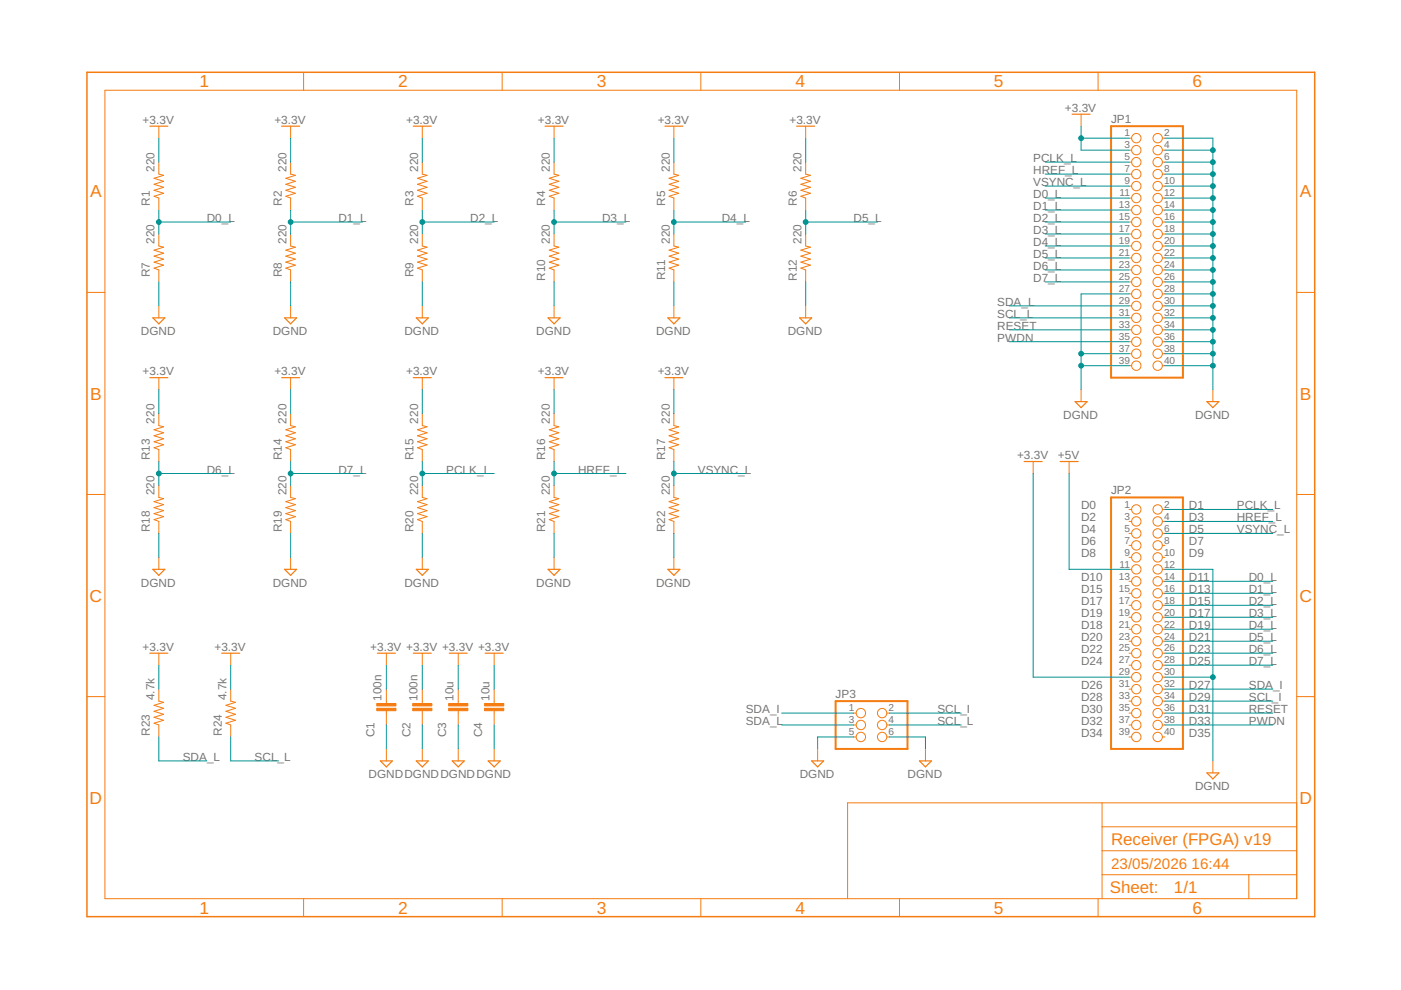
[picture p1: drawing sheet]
<svg xmlns="http://www.w3.org/2000/svg" width="297mm" height="210mm" viewBox="0 0 297 210" stroke-linecap="round" stroke-linejoin="round" font-family="sans-serif">
<g fill="none" stroke="#f57c10" stroke-width=".21">
<path d="M22.2 19.1h252.7v171.4h-252.7zM64.4 15.3v3.8M106.5 15.3v3.8M148.6 15.3v3.8M190.7 15.3v3.8M232.8 15.3v3.8M33.7 26.8v2.5M33.7 34.4v2.5l1 .3-2 .6 2 .6-2 .7 2 .6-2 .6 2 .7-2 .6 1 .4v2.5M61.6 34.4v2.5l1 .3-2 .6 2 .6-2 .7 2 .6-2 .6 2 .7-2 .6 1 .4v2.5M61.6 26.8v2.5M89.5 34.4v2.5l1.1 .3-2.1 .6 2.1 .6-2.1 .7 2.1 .6-2.1 .6 2.1 .7-2.1 .6 1 .4v2.5M89.5 26.8v2.5"/>
<path d="M117.5 34.4v2.5l1 .3-2 .6 2 .6-2 .7 2 .6-2 .6 2 .7-2 .6 1 .4v2.5M117.5 26.8v2.5M142.9 34.4v2.5l1 .3-2 .6 2 .6-2 .7 2 .6-2 .6 2 .7-2 .6 1 .4v2.5M142.9 26.8v2.5M170.8 34.4v2.5l1 .3-2 .6 2 .6-2 .7 2 .6-2 .6 2 .7-2 .6 1 .4v2.5M170.8 26.8v2.5M229.2 24.2v2.6M239.4 29.3h.5M239.4 31.8h.5M239.4 34.4h.5M239.4 36.9h.5M239.4 39.5h.5"/>
<path d="M246.4 29.3h.6M246.4 31.8h.6M246.4 34.4h.6M246.4 36.9h.6M246.4 39.5h.6M33.7 49.6v2.6l1 .2-2 .6 2 .7-2 .6 2 .6-2 .7 2 .6-2 .7 1 .3v2.6M61.6 49.6v2.6l1 .2-2 .6 2 .7-2 .6 2 .6-2 .7 2 .6-2 .7 1 .3v2.6M89.5 49.6v2.6l1.1 .2-2.1 .6 2.1 .7-2.1 .6 2.1 .6-2.1 .7 2.1 .6-2.1 .7 1 .3v2.6M117.5 49.6v2.6l1 .2-2 .6 2 .7-2 .6 2 .6-2 .7 2 .6-2 .7 1 .3v2.6M142.9 49.6v2.6l1 .2-2 .6 2 .7-2 .6 2 .6-2 .7 2 .6-2 .7 1 .3v2.6M170.8 49.6v2.6l1 .2-2 .6 2 .7-2 .6 2 .6-2 .7 2 .6-2 .7 1 .3v2.6M239.4 42h.5"/>
<path d="M239.4 44.5h.5M239.4 47.1h.5M239.4 49.6h.5M239.4 52.2h.5M239.4 54.7h.5M239.4 57.2h.5M239.4 59.8h.5M246.4 42h.6M246.4 44.5h.6M246.4 47.1h.6M246.4 49.6h.6M246.4 52.2h.6"/>
<path d="M246.4 54.7h.6M246.4 57.2h.6M246.4 59.8h.6M18.4 62h3.8M33.7 64.9v2.5M61.6 64.9v2.5M89.5 64.9v2.5M117.5 64.9v2.5M142.9 64.9v2.5M170.8 64.9v2.5M239.4 62.3h.5M239.4 64.9h.5"/>
<path d="M239.4 67.4h.5M239.4 69.9h.5M239.4 72.5h.5M239.4 75h.5M239.4 77.5h.5M246.4 62.3h.6M246.4 64.9h.6M246.4 67.4h.6M246.4 69.9h.6M246.4 72.5h.6M246.4 75h.6M246.4 77.5h.6"/>
<path d="M274.9 62h3.8M33.7 80.1v2.5M33.7 87.7v2.5l1 .3-2 .6 2 .7-2 .6 2 .6-2 .7 2 .6-2 .6 1 .4v2.6M61.6 80.1v2.5M61.6 87.7v2.5l1 .3-2 .6 2 .7-2 .6 2 .6-2 .7 2 .6-2 .6 1 .4v2.6M89.5 80.1v2.5M89.5 87.7v2.5l1.1 .3-2.1 .6 2.1 .7-2.1 .6 2.1 .6-2.1 .7 2.1 .6-2.1 .6 1 .4v2.6M117.5 80.1v2.5M117.5 87.7v2.5l1 .3-2 .6 2 .7-2 .6 2 .6-2 .7 2 .6-2 .6 1 .4v2.6M142.9 80.1v2.5M142.9 87.7v2.5l1 .3-2 .6 2 .7-2 .6 2 .6-2 .7 2 .6-2 .6 1 .4v2.6M219.1 97.9v2.5"/>
<path d="M226.7 97.9v2.5M229.2 82.6v2.6M257.2 82.6v2.6M18.4 104.8h3.8M33.7 102.9v2.6l1 .2-2 .7 2 .6-2 .6 2 .7-2 .6 2 .6-2 .7 1 .4v2.5M33.7 118.2v2.5M61.6 102.9v2.6l1 .2-2 .7 2 .6-2 .6 2 .7-2 .6 2 .6-2 .7 1 .4v2.5M61.6 118.2v2.5M89.5 102.9v2.6l1.1 .2-2.1 .7 2.1 .6-2.1 .6 2.1 .7-2.1 .6 2.1 .6-2.1 .7 1 .4v2.5M89.5 118.2v2.5M117.5 102.9v2.6l1 .2-2 .7 2 .6-2 .6 2 .7-2 .6 2 .6-2 .7 1 .4v2.5M117.5 118.2v2.5"/>
<path d="M142.9 102.9v2.6l1 .2-2 .7 2 .6-2 .6 2 .7-2 .6 2 .6-2 .7 1 .4v2.5M142.9 118.2v2.5M239.4 108h.5M239.4 110.6h.5M239.4 113.1h.5M239.4 115.6h.5M239.4 118.2h.5M246.4 108h.6M246.4 110.6h.6M246.4 113.1h.6M246.4 115.6h.6M246.4 118.2h.6"/>
<path d="M274.9 104.8h3.8M33.7 138.5v2.5M48.9 138.5v2.5M81.9 138.5v2.5M89.5 138.5v2.5M97.2 138.5v2.5M104.8 138.5v2.5M239.4 120.7h.5M239.4 123.3h.5M239.4 125.8h.5M239.4 128.3h.5M239.4 130.9h.5"/>
<path d="M239.4 133.4h.5M239.4 136h.5M239.4 138.5h.5M246.4 120.7h.6M246.4 123.3h.6M246.4 125.8h.6M246.4 128.3h.6M246.4 130.9h.6M246.4 133.4h.6M246.4 136h.6M246.4 138.5h.6M18.4 147.7h3.8"/>
<path d="M33.7 146.1v2.6l1 .2-2 .6 2 .7-2 .6 2 .6-2 .7 2 .6-2 .6 1 .4v2.6M48.9 146.1v2.6l1 .2-2 .6 2 .7-2 .6 2 .6-2 .7 2 .6-2 .6 1 .4v2.6M81.9 146.1v3.1M81.9 150.7v3M81.9 158.8v2.5M89.5 146.1v3.1M89.5 150.7v3M89.5 158.8v2.5M97.2 146.1v3.1M97.2 150.7v3M97.2 158.8v2.5M104.8 146.1v3.1"/>
<path d="M104.8 150.7v3M104.8 158.8v2.5M173.4 158.8v2.5M181 151.2h.5M181 153.7h.5M181 156.3h.5M188 151.2h.6M188 153.7h.6M188 156.3h.6M196.2 158.8v2.5M239.4 141h.5M239.4 143.6h.5"/>
<path d="M239.4 146.1h.5M239.4 148.7h.5M239.4 151.2h.5M239.4 153.7h.5M239.4 156.3h.5M246.4 141h.6M246.4 143.6h.6M246.4 146.1h.6M246.4 148.7h.6M246.4 151.2h.6M246.4 153.7h.6M246.4 156.3h.6"/>
<path d="M274.9 147.7h3.8M233.7 170.2v20.3M233.7 175.3h41.2M257.2 161.3v2.6M274.9 170.2h-95.2v20.3M64.4 190.5v3.9M106.5 190.5v3.9M148.6 190.5v3.9M190.7 190.5v3.9M232.8 190.5v3.9M233.7 185.5h41.2M233.7 180.4h41.2"/>
<path d="M264.8 185.5v5"/>
<circle cx="240.9" cy="34.4" r=".99"/>
<circle cx="240.9" cy="39.5" r=".99"/>
<circle cx="240.9" cy="31.8" r=".99"/>
<circle cx="240.9" cy="36.9" r=".99"/>
<circle cx="240.9" cy="29.3" r=".99"/>
<circle cx="245.4" cy="34.4" r=".99"/>
<circle cx="245.4" cy="36.9" r=".99"/>
<circle cx="245.4" cy="29.3" r=".99"/>
<circle cx="245.4" cy="39.5" r=".99"/>
<circle cx="245.4" cy="31.8" r=".99"/>
<circle cx="240.9" cy="42" r=".99"/>
<circle cx="240.9" cy="52.2" r=".99"/>
<circle cx="240.9" cy="49.6" r=".99"/>
<circle cx="240.9" cy="44.5" r=".99"/>
<circle cx="240.9" cy="47.1" r=".99"/>
<circle cx="240.9" cy="54.7" r=".99"/>
<circle cx="240.9" cy="57.2" r=".99"/>
<circle cx="240.9" cy="59.8" r=".99"/>
<circle cx="245.4" cy="42" r=".99"/>
<circle cx="245.4" cy="49.6" r=".99"/>
<circle cx="245.4" cy="52.2" r=".99"/>
<circle cx="245.4" cy="47.1" r=".99"/>
<circle cx="245.4" cy="54.7" r=".99"/>
<circle cx="245.4" cy="57.2" r=".99"/>
<circle cx="245.4" cy="44.5" r=".99"/>
<circle cx="245.4" cy="59.8" r=".99"/>
<circle cx="240.9" cy="64.9" r=".99"/>
<circle cx="240.9" cy="72.5" r=".99"/>
<circle cx="240.9" cy="75" r=".99"/>
<circle cx="240.9" cy="77.5" r=".99"/>
<circle cx="240.9" cy="62.3" r=".99"/>
<circle cx="240.9" cy="67.4" r=".99"/>
<circle cx="240.9" cy="69.9" r=".99"/>
<circle cx="245.4" cy="64.9" r=".99"/>
<circle cx="245.4" cy="72.5" r=".99"/>
<circle cx="245.4" cy="75" r=".99"/>
<circle cx="245.4" cy="77.5" r=".99"/>
<circle cx="245.4" cy="62.3" r=".99"/>
<circle cx="245.4" cy="67.4" r=".99"/>
<circle cx="245.4" cy="69.9" r=".99"/>
<circle cx="240.9" cy="115.6" r=".99"/>
<circle cx="240.9" cy="113.1" r=".99"/>
<circle cx="240.9" cy="108" r=".99"/>
<circle cx="240.9" cy="118.2" r=".99"/>
<circle cx="240.9" cy="110.6" r=".99"/>
<circle cx="245.4" cy="113.1" r=".99"/>
<circle cx="245.4" cy="115.6" r=".99"/>
<circle cx="245.4" cy="108" r=".99"/>
<circle cx="245.4" cy="110.6" r=".99"/>
<circle cx="245.4" cy="118.2" r=".99"/>
<circle cx="240.9" cy="125.8" r=".99"/>
<circle cx="240.9" cy="130.9" r=".99"/>
<circle cx="240.9" cy="123.3" r=".99"/>
<circle cx="240.9" cy="128.3" r=".99"/>
<circle cx="240.9" cy="133.4" r=".99"/>
<circle cx="240.9" cy="136" r=".99"/>
<circle cx="240.9" cy="138.5" r=".99"/>
<circle cx="240.9" cy="120.7" r=".99"/>
<circle cx="245.4" cy="125.8" r=".99"/>
<circle cx="245.4" cy="123.3" r=".99"/>
<circle cx="245.4" cy="130.9" r=".99"/>
<circle cx="245.4" cy="133.4" r=".99"/>
<circle cx="245.4" cy="136" r=".99"/>
<circle cx="245.4" cy="120.7" r=".99"/>
<circle cx="245.4" cy="128.3" r=".99"/>
<circle cx="245.4" cy="138.5" r=".99"/>
<circle cx="182.5" cy="153.7" r=".99"/>
<circle cx="182.5" cy="151.2" r=".99"/>
<circle cx="182.5" cy="156.3" r=".99"/>
<circle cx="187" cy="151.2" r=".99"/>
<circle cx="187" cy="153.7" r=".99"/>
<circle cx="187" cy="156.3" r=".99"/>
<circle cx="240.9" cy="153.7" r=".99"/>
<circle cx="240.9" cy="148.7" r=".99"/>
<circle cx="240.9" cy="151.2" r=".99"/>
<circle cx="240.9" cy="141" r=".99"/>
<circle cx="240.9" cy="143.6" r=".99"/>
<circle cx="240.9" cy="146.1" r=".99"/>
<circle cx="240.9" cy="156.3" r=".99"/>
<circle cx="245.4" cy="153.7" r=".99"/>
<circle cx="245.4" cy="141" r=".99"/>
<circle cx="245.4" cy="146.1" r=".99"/>
<circle cx="245.4" cy="148.7" r=".99"/>
<circle cx="245.4" cy="156.3" r=".99"/>
<circle cx="245.4" cy="143.6" r=".99"/>
<circle cx="245.4" cy="151.2" r=".99"/>
</g>
<path d="M18.4 15.3h260.3v179.1h-260.3z" fill="none" stroke="#f57c10" stroke-width=".32"/>
<path d="M235.6 26.8h15.2v53.3h-15.2zM235.6 105.5h15.2v53.3h-15.2zM177.2 148.7h15.2v10.1h-15.2z" fill="none" stroke="#f57c10" stroke-width=".42"/>
<g fill="none" stroke="#f57c10" stroke-width=".25">
<path d="M31.8 26.8h3.8M59.7 26.8h3.8M87.6 26.8h3.8M115.6 26.8h3.8M141 26.8h3.8M168.9 26.8h3.8M227.3 24.2h3.8M32.4 67.4h2.5l-1.2 1.3zM60.3 67.4h2.6l-1.3 1.3zM88.3 67.4h2.5l-1.3 1.3zM116.2 67.4h2.5l-1.2 1.3zM141.6 67.4h2.5l-1.2 1.3z"/>
<path d="M169.5 67.4h2.6l-1.3 1.3zM31.8 80.1h3.8M59.7 80.1h3.8M87.6 80.1h3.8M115.6 80.1h3.8M141 80.1h3.8M217.1 97.9h3.9M224.8 97.9h3.8M227.9 85.2h2.6l-1.3 1.2zM255.9 85.2h2.5l-1.2 1.2zM31.8 138.5h3.8M32.4 120.7h2.5l-1.2 1.3z"/>
<path d="M47 138.5h3.8M60.3 120.7h2.6l-1.3 1.3zM80 138.5h3.8M87.6 138.5h3.8M88.3 120.7h2.5l-1.3 1.3zM95.2 138.5h3.9M102.9 138.5h3.8M116.2 120.7h2.5l-1.2 1.3zM141.6 120.7h2.5l-1.2 1.3zM80.6 161.3h2.6l-1.3 1.3zM88.3 161.3h2.5l-1.3 1.3zM95.9 161.3h2.5l-1.2 1.3z"/>
<path d="M103.5 161.3h2.5l-1.2 1.3zM172.1 161.3h2.5l-1.2 1.3zM194.9 161.3h2.6l-1.3 1.3zM255.9 163.9h2.5l-1.2 1.2z"/>
</g>
<g fill="#f57c10" stroke="#f57c10" stroke-width=".21">
<path d="M79.9 150.2h4v.5h-4z"/>
<path d="M79.9 149.2h4v.5h-4z"/>
<path d="M87.5 150.2h4.1v.5h-4.1z"/>
<path d="M87.5 149.2h4.1v.5h-4.1z"/>
<path d="M95.1 150.2h4.1v.5h-4.1z"/>
<path d="M95.1 149.2h4.1v.5h-4.1z"/>
<path d="M102.7 150.2h4.1v.5h-4.1z"/>
<path d="M102.7 149.2h4.1v.5h-4.1z"/>
</g>
<g fill="none" stroke="#009292" stroke-width=".21">
<path d="M33.7 29.3v5.1M61.6 29.3v5.1M89.5 29.3v5.1M117.5 29.3v5.1M142.9 29.3v5.1M170.8 29.3v5.1M221.6 34.4h17.8M221.6 36.9h17.8M221.6 39.5h17.8M229.2 26.8v5h10.2M229.2 29.3h10.2M247 29.3h10.2v53.3"/>
<path d="M247 31.8h10.2M247 34.4h10.2M247 36.9h10.2M247 39.5h10.2M33.7 44.5v5.1M33.7 59.8v5.1M33.7 47.1h15.2M61.6 44.5v5.1M61.6 59.8v5.1M61.6 47.1h15.3M89.5 44.5v5.1M89.5 59.8v5.1"/>
<path d="M89.5 47.1h15.3M117.5 44.5v5.1M117.5 59.8v5.1M117.5 47.1h15.2M142.9 44.5v5.1M142.9 59.8v5.1M142.9 47.1h15.2M170.8 44.5v5.1M170.8 59.8v5.1M170.8 47.1h15.3M221.6 42h17.8M221.6 44.5h17.8"/>
<path d="M221.6 47.1h17.8M221.6 49.6h17.8M221.6 52.2h17.8M221.6 54.7h17.8M221.6 57.2h17.8M221.6 59.8h17.8M247 42h10.2M247 44.5h10.2M247 47.1h10.2M247 49.6h10.2M247 52.2h10.2M247 54.7h10.2"/>
<path d="M247 57.2h10.2M247 59.8h10.2M214 64.9h25.4M214 67.4h25.4M214 69.9h25.4M214 72.5h25.4M229.2 75h10.2M229.2 77.5h10.2M239.4 62.3h-10.2v20.3M247 75h10.2M247 77.5h10.2M247 62.3h10.2"/>
<path d="M247 64.9h10.2M247 67.4h10.2M247 69.9h10.2M247 72.5h10.2M33.7 82.6v5.1M33.7 97.9v5M61.6 82.6v5.1M61.6 97.9v5M89.5 82.6v5.1M89.5 97.9v5M117.5 82.6v5.1M117.5 97.9v5"/>
<path d="M142.9 82.6v5.1M142.9 97.9v5M33.7 113.1v5.1M33.7 100.4h15.2M61.6 113.1v5.1M61.6 100.4h15.3M89.5 113.1v5.1M89.5 100.4h15.3M117.5 113.1v5.1M117.5 100.4h15.2M142.9 113.1v5.1M142.9 100.4h15.2"/>
<path d="M219.1 100.4v43.2h20.3M226.7 100.4v20.3h12.7M247 108h22.9M247 110.6h22.9M247 113.1h22.9M247 120.7h10.2v40.6M247 128.3h22.9M247 130.9h22.9M247 133.4h22.9M247 136h22.9M247 138.5h22.9M247 125.8h22.9"/>
<path d="M247 123.3h22.9M33.7 141v5.1M33.7 156.3v5h10.1M48.9 141v5.1M48.9 156.3v5h10.2M81.9 141v5.1M81.9 153.7v5.1M89.5 141v5.1M89.5 153.7v5.1M97.2 141v5.1M97.2 153.7v5.1M104.8 141v5.1"/>
<path d="M104.8 153.7v5.1M165.7 153.7h15.3M165.7 151.2h15.3M181 156.3h-7.6v2.5M188.6 156.3h7.6v2.5M188.6 153.7h15.2M188.6 151.2h15.2M247 143.6h10.2M247 141h22.9M247 153.7h22.9M247 151.2h22.9M247 146.1h22.9"/>
<path d="M247 148.7h22.9"/>
</g>
<g fill="#009292" stroke="#009292" stroke-width=".21">
<circle cx="257.2" cy="143.6" r=".51"/>
<circle cx="229.2" cy="77.5" r=".51"/>
<circle cx="229.2" cy="75" r=".51"/>
<circle cx="257.2" cy="31.8" r=".51"/>
<circle cx="257.2" cy="34.4" r=".51"/>
<circle cx="257.2" cy="36.9" r=".51"/>
<circle cx="257.2" cy="39.5" r=".51"/>
<circle cx="257.2" cy="42" r=".51"/>
<circle cx="257.2" cy="44.5" r=".51"/>
<circle cx="257.2" cy="47.1" r=".51"/>
<circle cx="257.2" cy="49.6" r=".51"/>
<circle cx="257.2" cy="52.2" r=".51"/>
<circle cx="257.2" cy="54.7" r=".51"/>
<circle cx="257.2" cy="57.2" r=".51"/>
<circle cx="257.2" cy="59.8" r=".51"/>
<circle cx="257.2" cy="62.3" r=".51"/>
<circle cx="257.2" cy="64.9" r=".51"/>
<circle cx="257.2" cy="67.4" r=".51"/>
<circle cx="257.2" cy="69.9" r=".51"/>
<circle cx="257.2" cy="72.5" r=".51"/>
<circle cx="257.2" cy="75" r=".51"/>
<circle cx="257.2" cy="77.5" r=".51"/>
<circle cx="229.2" cy="29.3" r=".51"/>
<circle cx="89.5" cy="47.1" r=".51"/>
<circle cx="117.5" cy="47.1" r=".51"/>
<circle cx="142.9" cy="47.1" r=".51"/>
<circle cx="170.8" cy="47.1" r=".51"/>
<circle cx="33.7" cy="100.4" r=".51"/>
<circle cx="61.6" cy="100.4" r=".51"/>
<circle cx="89.5" cy="100.4" r=".51"/>
<circle cx="117.5" cy="100.4" r=".51"/>
<circle cx="142.9" cy="100.4" r=".51"/>
<circle cx="61.6" cy="47.1" r=".51"/>
<circle cx="33.7" cy="47.1" r=".51"/>
</g>
<g font-size="3.7" fill="#f57c10">
<text x="42.3" y="18.5">1</text>
<text x="84.4" y="18.5">2</text>
<text x="126.5" y="18.5">3</text>
<text x="168.6" y="18.5">4</text>
<text x="210.7" y="18.5">5</text>
<text x="252.9" y="18.5">6</text>
<text x="19.1" y="41.9">A</text>
<text x="275.6" y="41.9">A</text>
<text x="19.1" y="84.7">B</text>
<text x="275.6" y="84.7">B</text>
<text x="19" y="127.6">C</text>
<text x="275.5" y="127.6">C</text>
<text x="19" y="170.4">D</text>
<text x="275.5" y="170.4">D</text>
<text x="42.3" y="193.7">1</text>
<text x="84.4" y="193.7">2</text>
<text x="126.5" y="193.7">3</text>
<text x="168.6" y="193.7">4</text>
<text x="210.7" y="193.7">5</text>
<text x="252.9" y="193.7">6</text>
</g>
<g font-size="3.6" fill="#f57c10">
<text x="235.6" y="179.1">Receiver (FPGA) v19</text>
<text x="235.3" y="189.4">Sheet:</text>
<text x="248.9" y="189.3">1/1</text>
</g>
<g font-size="3.2" fill="#f57c10">
<text x="235.6" y="184.2">23/05/2026</text>
<text x="252.6" y="184.2">16:44</text>
</g>
<g font-size="2.5" fill="#757575">
<text x="225.8" y="23.7">+3.3V</text>
<text x="30.2" y="26.2">+3.3V</text>
<text x="58.2" y="26.2">+3.3V</text>
<text x="86.1" y="26.2">+3.3V</text>
<text x="114" y="26.2">+3.3V</text>
<text x="139.4" y="26.2">+3.3V</text>
<text x="167.4" y="26.2">+3.3V</text>
<text x="235.6" y="26.1">JP1</text>
<text x="219.1" y="34.4">PCLK_L</text>
<text x="32.8" y="36.5" transform="rotate(-90 32.8 36.5)">220</text>
<text x="60.7" y="36.5" transform="rotate(-90 60.7 36.5)">220</text>
<text x="88.7" y="36.5" transform="rotate(-90 88.7 36.5)">220</text>
<text x="116.6" y="36.5" transform="rotate(-90 116.6 36.5)">220</text>
<text x="142" y="36.5" transform="rotate(-90 142 36.5)">220</text>
<text x="169.9" y="36.5" transform="rotate(-90 169.9 36.5)">220</text>
<text x="219.1" y="36.9">HREF_L</text>
<text x="219.1" y="39.5">VSYNC_L</text>
<text x="219.1" y="42">D0_L</text>
<text x="31.8" y="43.6" transform="rotate(-90 31.8 43.6)">R1</text>
<text x="43.8" y="47.1">D0_L</text>
<text x="59.7" y="43.6" transform="rotate(-90 59.7 43.6)">R2</text>
<text x="71.8" y="47.1">D1_L</text>
<text x="87.7" y="43.6" transform="rotate(-90 87.7 43.6)">R3</text>
<text x="99.7" y="47.1">D2_L</text>
<text x="115.6" y="43.6" transform="rotate(-90 115.6 43.6)">R4</text>
<text x="127.6" y="47.1">D3_L</text>
<text x="141" y="43.6" transform="rotate(-90 141 43.6)">R5</text>
<text x="153" y="47.1">D4_L</text>
<text x="168.9" y="43.6" transform="rotate(-90 168.9 43.6)">R6</text>
<text x="181" y="47.1">D5_L</text>
<text x="219.1" y="47.1">D2_L</text>
<text x="219.1" y="44.5">D1_L</text>
<text x="32.8" y="51.7" transform="rotate(-90 32.8 51.7)">220</text>
<text x="60.7" y="51.7" transform="rotate(-90 60.7 51.7)">220</text>
<text x="88.7" y="51.7" transform="rotate(-90 88.7 51.7)">220</text>
<text x="116.6" y="51.7" transform="rotate(-90 116.6 51.7)">220</text>
<text x="142" y="51.7" transform="rotate(-90 142 51.7)">220</text>
<text x="169.9" y="51.7" transform="rotate(-90 169.9 51.7)">220</text>
<text x="219.1" y="49.6">D3_L</text>
<text x="219.1" y="52.1">D4_L</text>
<text x="31.8" y="58.8" transform="rotate(-90 31.8 58.8)">R7</text>
<text x="59.7" y="58.8" transform="rotate(-90 59.7 58.8)">R8</text>
<text x="87.7" y="58.8" transform="rotate(-90 87.7 58.8)">R9</text>
<text x="115.6" y="59.5" transform="rotate(-90 115.6 59.5)">R10</text>
<text x="141" y="59.4" transform="rotate(-90 141 59.4)">R11</text>
<text x="168.9" y="59.5" transform="rotate(-90 168.9 59.5)">R12</text>
<text x="219.1" y="54.7">D5_L</text>
<text x="219.1" y="57.2">D6_L</text>
<text x="219.1" y="59.8">D7_L</text>
<text x="211.4" y="64.8">SDA_L</text>
<text x="29.9" y="71.1">DGND</text>
<text x="57.8" y="71.1">DGND</text>
<text x="85.8" y="71.1">DGND</text>
<text x="113.7" y="71.1">DGND</text>
<text x="139.1" y="71.1">DGND</text>
<text x="167" y="71.1">DGND</text>
<text x="211.4" y="69.9">RESET</text>
<text x="211.4" y="67.4">SCL_L</text>
<text x="211.4" y="72.5">PWDN</text>
<text x="30.2" y="79.6">+3.3V</text>
<text x="58.2" y="79.6">+3.3V</text>
<text x="86.1" y="79.6">+3.3V</text>
<text x="114" y="79.6">+3.3V</text>
<text x="139.4" y="79.6">+3.3V</text>
<text x="32.8" y="89.8" transform="rotate(-90 32.8 89.8)">220</text>
<text x="60.7" y="89.8" transform="rotate(-90 60.7 89.8)">220</text>
<text x="88.7" y="89.8" transform="rotate(-90 88.7 89.8)">220</text>
<text x="116.6" y="89.8" transform="rotate(-90 116.6 89.8)">220</text>
<text x="142" y="89.8" transform="rotate(-90 142 89.8)">220</text>
<text x="225.4" y="88.8">DGND</text>
<text x="253.4" y="88.8">DGND</text>
<text x="31.8" y="97.6" transform="rotate(-90 31.8 97.6)">R13</text>
<text x="43.8" y="100.4">D6_L</text>
<text x="59.7" y="97.6" transform="rotate(-90 59.7 97.6)">R14</text>
<text x="71.8" y="100.4">D7_L</text>
<text x="87.7" y="97.6" transform="rotate(-90 87.7 97.6)">R15</text>
<text x="94.6" y="100.4">PCLK_L</text>
<text x="115.6" y="97.6" transform="rotate(-90 115.6 97.6)">R16</text>
<text x="122.6" y="100.4">HREF_L</text>
<text x="141" y="97.6" transform="rotate(-90 141 97.6)">R17</text>
<text x="148" y="100.4">VSYNC_L</text>
<text x="215.6" y="97.3">+3.3V</text>
<text x="224.3" y="97.3">+5V</text>
<text x="32.8" y="105" transform="rotate(-90 32.8 105)">220</text>
<text x="60.7" y="105" transform="rotate(-90 60.7 105)">220</text>
<text x="88.7" y="105" transform="rotate(-90 88.7 105)">220</text>
<text x="116.6" y="105" transform="rotate(-90 116.6 105)">220</text>
<text x="142" y="105" transform="rotate(-90 142 105)">220</text>
<text x="235.6" y="104.8">JP2</text>
<text x="31.8" y="112.8" transform="rotate(-90 31.8 112.8)">R18</text>
<text x="59.7" y="112.8" transform="rotate(-90 59.7 112.8)">R19</text>
<text x="87.7" y="112.8" transform="rotate(-90 87.7 112.8)">R20</text>
<text x="115.6" y="112.8" transform="rotate(-90 115.6 112.8)">R21</text>
<text x="141" y="112.8" transform="rotate(-90 141 112.8)">R22</text>
<text x="229.2" y="108">D0</text>
<text x="229.2" y="110.6">D2</text>
<text x="229.2" y="113.1">D4</text>
<text x="252.1" y="108">D1</text>
<text x="252.1" y="110.6">D3</text>
<text x="252.1" y="113.1">D5</text>
<text x="262.2" y="108">PCLK_L</text>
<text x="262.2" y="110.6">HREF_L</text>
<text x="262.2" y="113.1">VSYNC_L</text>
<text x="229.2" y="115.6">D6</text>
<text x="229.2" y="118.2">D8</text>
<text x="252.1" y="115.6">D7</text>
<text x="252.1" y="118.2">D9</text>
<text x="29.9" y="124.4">DGND</text>
<text x="57.8" y="124.4">DGND</text>
<text x="85.8" y="124.4">DGND</text>
<text x="113.7" y="124.4">DGND</text>
<text x="139.1" y="124.4">DGND</text>
<text x="229.2" y="123.3">D10</text>
<text x="229.2" y="125.8">D15</text>
<text x="252.1" y="123.3">D11</text>
<text x="252.1" y="125.8">D13</text>
<text x="264.8" y="125.8">D1_L</text>
<text x="264.8" y="123.3">D0_L</text>
<text x="229.2" y="128.3">D17</text>
<text x="229.2" y="130.9">D19</text>
<text x="252.1" y="128.3">D15</text>
<text x="252.1" y="130.9">D17</text>
<text x="264.8" y="128.3">D2_L</text>
<text x="264.8" y="130.9">D3_L</text>
<text x="30.2" y="138">+3.3V</text>
<text x="45.5" y="138">+3.3V</text>
<text x="78.5" y="138">+3.3V +3.3V +3.3V +3.3V</text>
<text x="229.2" y="133.4">D18</text>
<text x="229.2" y="135.9">D20</text>
<text x="252.1" y="133.4">D19</text>
<text x="252.1" y="135.9">D21</text>
<text x="264.8" y="133.4">D4_L</text>
<text x="264.8" y="135.9">D5_L</text>
<text x="229.2" y="138.5">D22</text>
<text x="229.2" y="141">D24</text>
<text x="252.1" y="138.5">D23</text>
<text x="252.1" y="141">D25</text>
<text x="264.8" y="138.5">D6_L</text>
<text x="264.8" y="141">D7_L</text>
<text x="32.8" y="148.5" transform="rotate(-90 32.8 148.5)">4.7k</text>
<text x="48" y="148.5" transform="rotate(-90 48 148.5)">4.7k</text>
<text x="80.9" y="148.6" transform="rotate(-90 80.9 148.6)">100n</text>
<text x="88.5" y="148.6" transform="rotate(-90 88.5 148.6)">100n</text>
<text x="96.1" y="148.6" transform="rotate(-90 96.1 148.6)">10u</text>
<text x="103.8" y="148.6" transform="rotate(-90 103.8 148.6)">10u</text>
<text x="177.2" y="148">JP3</text>
<text x="229.2" y="146.1">D26</text>
<text x="229.2" y="148.6">D28</text>
<text x="252.1" y="146.1">D27</text>
<text x="252.1" y="148.6">D29</text>
<text x="264.8" y="146.1">SDA_I</text>
<text x="264.8" y="148.6">SCL_I</text>
<text x="158.1" y="153.7">SDA_L</text>
<text x="158.1" y="151.2">SDA_I</text>
<text x="198.7" y="151.2">SCL_I</text>
<text x="198.7" y="153.7">SCL_L</text>
<text x="229.2" y="151.2">D30</text>
<text x="229.2" y="153.7">D32</text>
<text x="252.1" y="151.2">D31</text>
<text x="252.1" y="153.7">D33</text>
<text x="264.8" y="153.7">PWDN</text>
<text x="264.8" y="151.2">RESET</text>
<text x="31.8" y="156" transform="rotate(-90 31.8 156)">R23</text>
<text x="38.8" y="161.3">SDA_L</text>
<text x="47" y="156" transform="rotate(-90 47 156)">R24</text>
<text x="54" y="161.3">SCL_L</text>
<text x="79.4" y="156.3" transform="rotate(-90 79.4 156.3)">C1</text>
<text x="87" y="156.3" transform="rotate(-90 87 156.3)">C2</text>
<text x="94.6" y="156.3" transform="rotate(-90 94.6 156.3)">C3</text>
<text x="102.2" y="156.3" transform="rotate(-90 102.2 156.3)">C4</text>
<text x="229.2" y="156.3">D34</text>
<text x="252.1" y="156.3">D35</text>
<text x="78.1" y="165">DGNDDGNDDGNDDGND</text>
<text x="169.6" y="165">DGND</text>
<text x="192.4" y="165">DGND</text>
<text x="253.4" y="167.6">DGND</text>
</g>
<g font-size="2.1" fill="#757575">
<text x="238.4" y="28.9">1</text>
<text x="246.8" y="28.9">2</text>
<text x="238.4" y="31.5">3</text>
<text x="238.4" y="34">5</text>
<text x="246.8" y="31.5">4</text>
<text x="246.8" y="34">6</text>
<text x="237.4" y="41.6">11</text>
<text x="238.4" y="36.6">7</text>
<text x="238.4" y="39.1">9</text>
<text x="246.8" y="36.6">8</text>
<text x="246.8" y="39.1">10</text>
<text x="246.8" y="41.6">12</text>
<text x="237.2" y="44.2">13</text>
<text x="237.2" y="46.7">15</text>
<text x="246.8" y="44.2">14</text>
<text x="246.8" y="46.7">16</text>
<text x="237.2" y="49.3">17</text>
<text x="237.2" y="51.8">19</text>
<text x="246.8" y="49.3">18</text>
<text x="246.8" y="51.8">20</text>
<text x="237.2" y="54.3">21</text>
<text x="237.2" y="56.9">23</text>
<text x="237.2" y="59.4">25</text>
<text x="246.8" y="54.3">22</text>
<text x="246.8" y="56.9">24</text>
<text x="246.8" y="59.4">26</text>
<text x="237.2" y="62">27</text>
<text x="237.2" y="64.5">29</text>
<text x="246.8" y="62">28</text>
<text x="246.8" y="64.5">30</text>
<text x="237.2" y="67">31</text>
<text x="237.2" y="69.6">33</text>
<text x="246.8" y="67">32</text>
<text x="246.8" y="69.6">34</text>
<text x="237.2" y="72.1">35</text>
<text x="237.2" y="74.6">37</text>
<text x="237.2" y="77.2">39</text>
<text x="246.8" y="72.1">36</text>
<text x="246.8" y="74.6">38</text>
<text x="246.8" y="77.2">40</text>
<text x="238.4" y="107.7">1</text>
<text x="246.8" y="107.7">2</text>
<text x="238.4" y="110.2">3</text>
<text x="238.4" y="112.7">5</text>
<text x="246.8" y="110.2">4</text>
<text x="246.8" y="112.7">6</text>
<text x="238.4" y="115.3">7</text>
<text x="238.4" y="117.8">9</text>
<text x="246.8" y="115.3">8</text>
<text x="246.8" y="117.8">10</text>
<text x="237.2" y="122.9">13</text>
<text x="237.2" y="125.4">15</text>
<text x="237.4" y="120.4">11</text>
<text x="246.8" y="120.4">12</text>
<text x="246.8" y="122.9">14</text>
<text x="246.8" y="125.4">16</text>
<text x="237.2" y="128">17</text>
<text x="237.2" y="130.5">19</text>
<text x="246.8" y="128">18</text>
<text x="246.8" y="130.5">20</text>
<text x="237.2" y="133.1">21</text>
<text x="237.2" y="135.6">23</text>
<text x="246.8" y="133.1">22</text>
<text x="246.8" y="135.6">24</text>
<text x="237.2" y="138.1">25</text>
<text x="237.2" y="140.7">27</text>
<text x="237.2" y="143.2">29</text>
<text x="246.8" y="138.1">26</text>
<text x="246.8" y="140.7">28</text>
<text x="246.8" y="143.2">30</text>
<text x="237.2" y="145.7">31</text>
<text x="237.2" y="148.3">33</text>
<text x="246.8" y="145.7">32</text>
<text x="246.8" y="148.3">34</text>
<text x="180" y="150.8">1</text>
<text x="180" y="153.4">3</text>
<text x="180" y="155.9">5</text>
<text x="188.4" y="150.8">2</text>
<text x="188.4" y="153.4">4</text>
<text x="188.4" y="155.9">6</text>
<text x="237.2" y="150.8">35</text>
<text x="237.2" y="153.4">37</text>
<text x="237.2" y="155.9">39</text>
<text x="246.8" y="150.8">36</text>
<text x="246.8" y="153.4">38</text>
<text x="246.8" y="155.9">40</text>
</g>
</svg>
